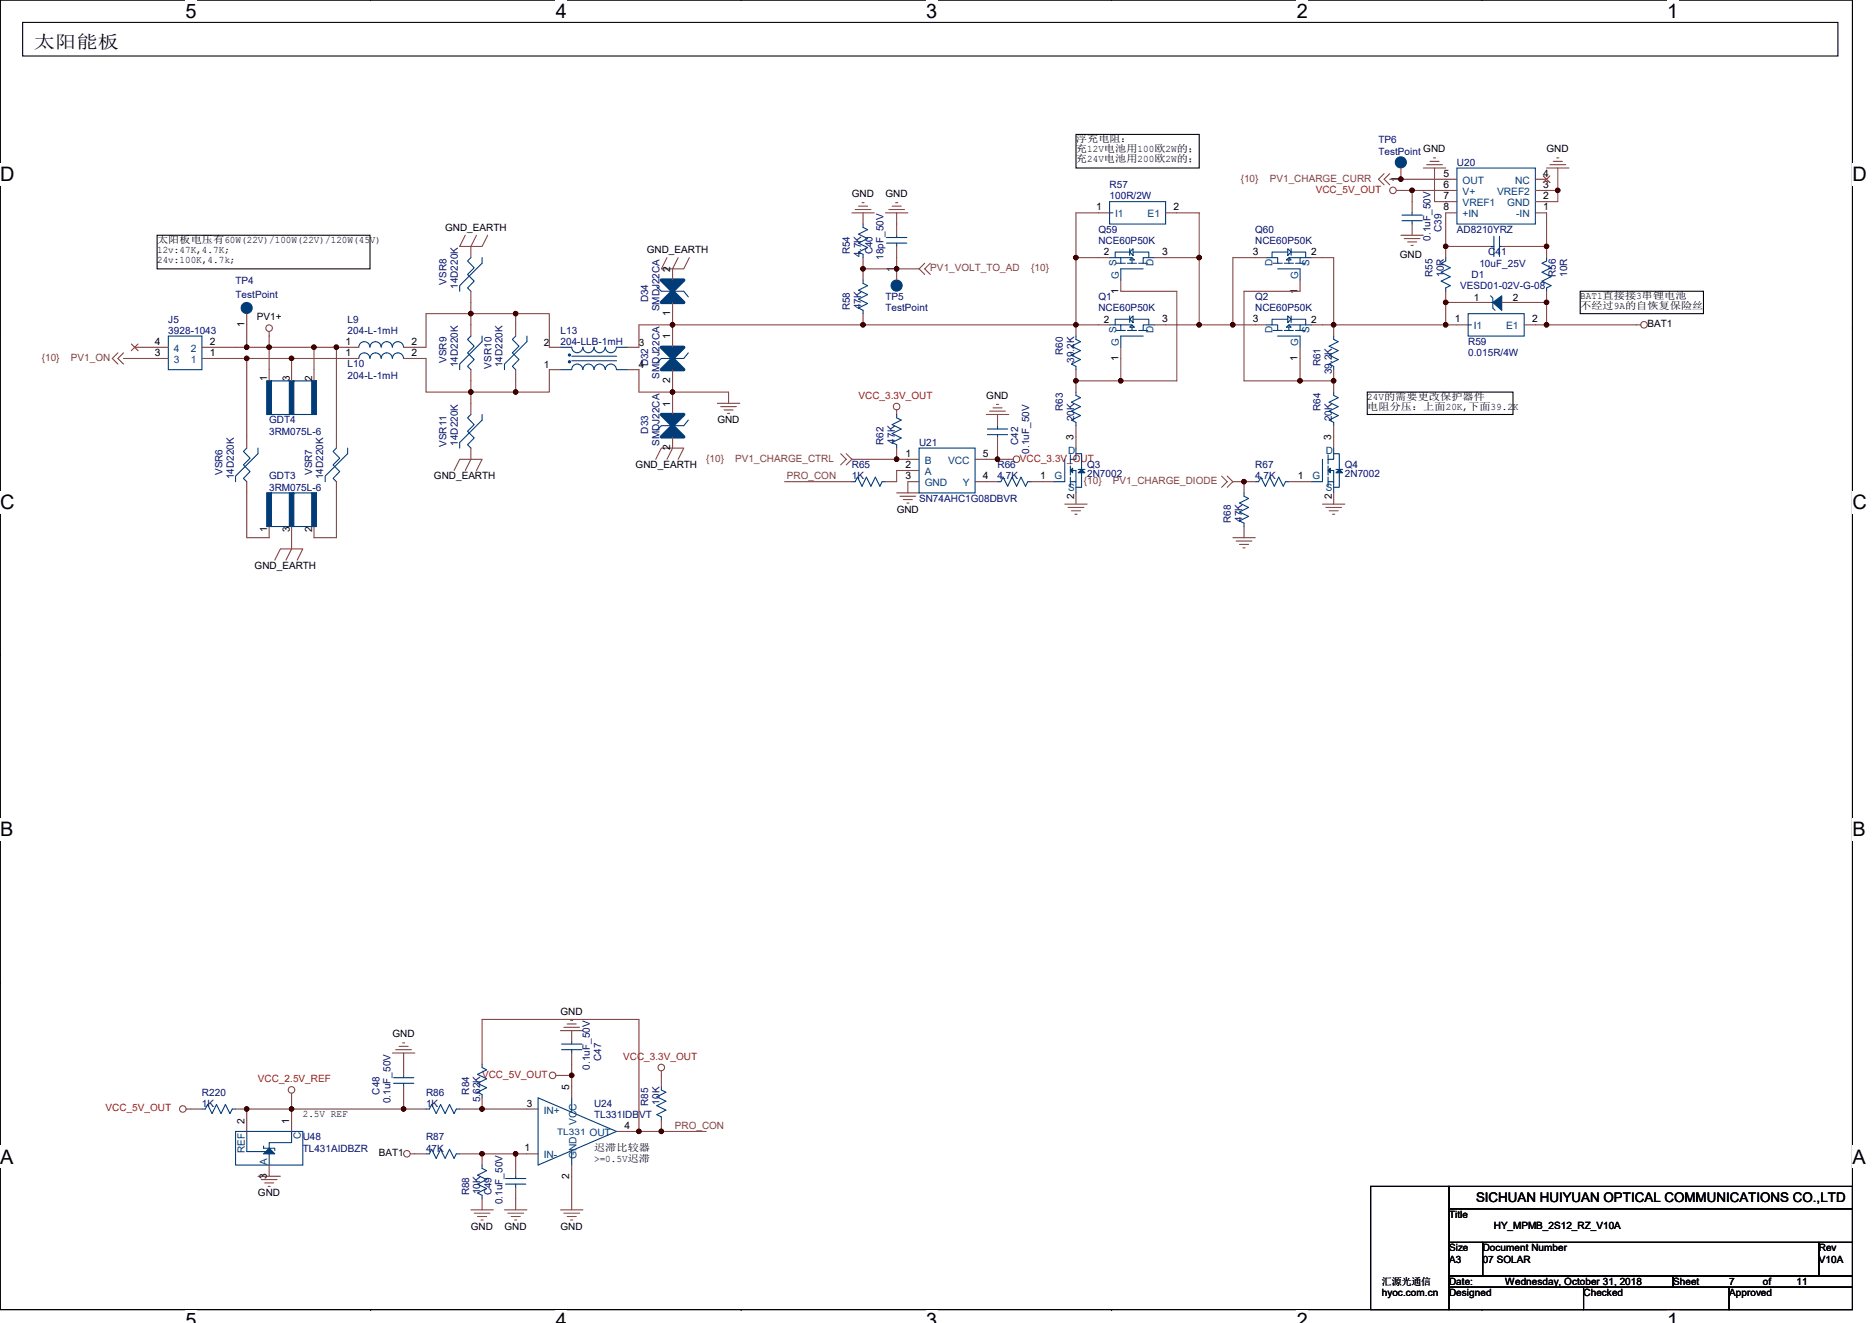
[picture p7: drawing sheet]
<svg xmlns="http://www.w3.org/2000/svg" width="297mm" height="210mm" viewBox="0 0 297 210" stroke-linecap="round" stroke-linejoin="round" font-family="sans-serif">
<path d="M0 0h293.9v207.9h-293.9z" fill="none" stroke="#000" stroke-width=".17"/>
<g fill="#fff">
<path d="M29.4 0h1.8v3.5h-1.8z"/>
<path d="M29.4 207.9h1.8v2h-1.8z"/>
</g>
<path d="M58.8 0h.1M58.8 207.9h.1" fill="none" stroke="#000" stroke-width=".17"/>
<g fill="#fff">
<path d="M88.2 0h1.8v3.5h-1.8z"/>
<path d="M88.2 207.9h1.8v2h-1.8z"/>
</g>
<path d="M117.6 0h.1M117.6 207.9h.1" fill="none" stroke="#000" stroke-width=".17"/>
<g fill="#fff">
<path d="M147 0h1.7v3.5h-1.7z"/>
<path d="M147 207.9h1.7v2h-1.7z"/>
</g>
<path d="M176.4 0h.1M176.4 207.9h.1" fill="none" stroke="#000" stroke-width=".17"/>
<g fill="#fff">
<path d="M205.8 0h1.7v3.5h-1.7z"/>
<path d="M205.8 207.9h1.7v2h-1.7z"/>
</g>
<path d="M235.2 0h.1M235.2 207.9h.1" fill="none" stroke="#000" stroke-width=".17"/>
<g fill="#fff">
<path d="M264.5 0h1.8v3.5h-1.8z"/>
<path d="M264.5 207.9h1.8v2h-1.8z"/>
<path d="M0 26h2.3v3.5h-2.3z"/>
<path d="M293.9 26h2.3v3.5h-2.3z"/>
<path d="M0 77.9h2.3v3.5h-2.3z"/>
<path d="M293.9 77.9h2.3v3.5h-2.3z"/>
</g>
<path d="M0 52h.1M293.9 52h.1" fill="none" stroke="#000" stroke-width=".17"/>
<g fill="#fff">
<path d="M0 129.9h2.1v3.5h-2.1z"/>
<path d="M293.9 129.9h2.1v3.5h-2.1z"/>
</g>
<path d="M0 103.9h.1M293.9 103.9h.1" fill="none" stroke="#000" stroke-width=".17"/>
<g fill="#fff">
<path d="M0 181.9h2.2v3.5h-2.2z"/>
<path d="M293.9 181.9h2.2v3.5h-2.2z"/>
</g>
<g fill="none" stroke="#000" stroke-width=".17">
<path d="M3.6 3.6h288v5.3h-288zM24.9 37.3h33.8v5.4h-33.8zM170.7 21.3h19.6v5.4h-19.6zM250.7 46.2h19.6v3.6h-19.6zM217 62.2h23.1v3.6h-23.1zM0 155.9h.1M293.9 155.9h.1M229.9 188.3h64v3.6h-64zM229.9 191.9h64v5.3h-64zM229.9 197.2h5.4v5.3h-5.4zM235.3 197.2h53.3v5.3h-53.3zM288.6 197.2h5.3v5.3h-5.3z"/>
<path d="M229.9 202.5h35.6v1.8h-35.6zM265.5 202.5h28.4v1.8h-28.4z"/>
</g>
<g fill="none" stroke="#804040" stroke-width=".17">
<path d="M73.8 37.3l-.9 1.8h3.6l.9-1.8M75.6 37.3l-.9 1.8M135.2 33.8h3.5M135.7 33.3h2.5M136.2 32.7h1.5M136.8 32.2h.3M140.5 33.8h3.6M141 33.3h2.5M141.6 32.7h1.4M142.1 32.2h.3M219.6 27.6l-.9 .8 .9 .9M220.5 27.6l-.9 .8 .9 .9"/>
<path d="M221.6 30.2h.7M222.3 37.3h3.5M222.8 37.9h2.5M223.3 38.4h1.5M223.9 38.9h.3M225.8 26.7h3.6M226.4 26.1h2.5M226.9 25.6h1.4M227.5 25.1h.3M245.4 26.7h3.6M245.9 26.1h2.5M246.5 25.6h1.4"/>
<path d="M247 25.1h.4M18.7 56l-.9 .9 .9 .9M19.6 56l-.9 .9 .9 .9M42.7 52.6v.7M105.8 40.9l-.9 1.8h3.6l.9-1.8M107.6 40.9l-.9 1.8M146.7 41.8l-.9 .9 .9 .9M147.6 41.8l-.9 .9 .9 .9M259.6 51.6h.7M72 74.7l.9-1.8h3.6l-.9 1.8M74.7 72.9l-.9 1.8M104.1 72.9l.8-1.8h3.6l-.9 1.8"/>
<path d="M106.7 71.1l-.9 1.8M113.8 64h3.6M114.4 64.5h2.5M114.9 65.1h1.4M115.4 65.6h.4M133.4 72l.9 .9-.9 .9M134.3 72l.9 .9-.9 .9M142.3 78.2h3.5M142.3 65.1v.7M142.8 78.8h2.5M143.3 79.3h1.5M143.9 79.8h.3"/>
<path d="M156.5 65.8h3.6M157 65.3h2.5M157.6 64.7h1.4M158.1 64.2h.4M160.1 72.9h.7M193.8 75.6l.9 .9-.9 .8M194.7 75.6l.9 .9-.9 .8M43.6 88.9l.9-1.8h3.5l-.8 1.8M46.3 87.1l-.9 1.8M168.9 80h3.6M169.5 80.5h2.5M170 81.1h1.4"/>
<path d="M170.6 81.6h.3M195.6 85.3h3.6M196.1 85.9h2.5M196.7 86.4h1.4M197.2 87h.4M209.8 80h3.6M210.4 80.5h2.5M210.9 81.1h1.4M211.5 81.6h.3M29.5 176h.8M46.3 173.5v.7M62.3 167.1h3.5"/>
<path d="M62.8 166.6h2.5M63.3 166.1h1.5M63.9 165.5h.3M88.2 170.7h.7M88.9 163.6h3.6M89.5 163h2.5M90 162.5h1.4M90.5 162h.4M104.9 170v.7M40.9 186.7h3.6M41.5 187.2h2.5M42 187.7h1.4"/>
<path d="M42.5 188.3h.4M65.1 183.1h.7M74.7 192h3.6M75.2 192.6h2.5M75.8 193.1h1.4M76.3 193.6h.4M80 192h3.6M80.6 192.6h2.5M81.1 193.1h1.4M81.7 193.6h.3M88.9 192h3.6M89.5 192.6h2.5"/>
<path d="M90 193.1h1.4M90.5 193.6h.4"/>
<circle cx="221" cy="30.2" r=".52"/>
<circle cx="42.7" cy="52.1" r=".52"/>
<circle cx="260.9" cy="51.6" r=".52"/>
<circle cx="142.3" cy="64.5" r=".52"/>
<circle cx="161.3" cy="72.9" r=".52"/>
<circle cx="29" cy="176" r=".52"/>
<circle cx="46.3" cy="173" r=".52"/>
<circle cx="87.7" cy="170.7" r=".52"/>
<circle cx="104.9" cy="169.4" r=".52"/>
<circle cx="64.6" cy="183.1" r=".52"/>
</g>
<path d="M217.9 188.6h11.7v10.7h-11.7z" fill="#fff"/>
<path d="M217.5 188.3h12.4v19.6h-12.4zM229.9 188.3h64v3.6h-64zM229.9 191.9h64v5.3h-64zM229.9 197.2h5.4v5.3h-5.4zM235.3 197.2h53.3v5.3h-53.3zM288.6 197.2h5.3v5.3h-5.3zM229.9 204.3h21.4v3.6h-21.4zM229.9 202.5h35.6v1.8h-35.6zM251.3 204.3h23.1v3.6h-23.1zM265.5 202.5h28.4v1.8h-28.4zM274.4 204.3h19.5v3.6h-19.5z" fill="none" stroke="#000" stroke-width=".17"/>
<path d="M217.9 188.6h11.7v10.7h-11.7z" fill="#fff"/>
<path d="M217.5 188.3h12.4v19.6h-12.4zM229.9 188.3h64v3.6h-64zM229.9 191.9h64v5.3h-64zM229.9 197.2h5.4v5.3h-5.4zM235.3 197.2h53.3v5.3h-53.3zM288.6 197.2h5.3v5.3h-5.3zM229.9 204.3h21.4v3.6h-21.4zM229.9 202.5h35.6v1.8h-35.6zM251.3 204.3h23.1v3.6h-23.1zM265.5 202.5h28.4v1.8h-28.4zM274.4 204.3h19.5v3.6h-19.5z" fill="none" stroke="#000" stroke-width=".17"/>
<path d="M217.9 188.6h11.7v10.7h-11.7z" fill="#fff"/>
<path d="M217.5 188.3h12.4v19.6h-12.4zM229.9 204.3h21.4v3.6h-21.4zM251.3 204.3h23.1v3.6h-23.1zM274.4 204.3h19.5v3.6h-19.5z" fill="none" stroke="#000" stroke-width=".17"/>
<g fill="none" stroke="#003c77" stroke-width=".17">
<path d="M136.9 35.6v.5l.8 .3-1.5 .8 1.5 .7-1.5 .7 1.5 .7-1.5 .7 .7 .4v.5M140.7 38.6h3.2M140.7 37.7h3.2M142.3 37.3v.4M142.3 38.6v.5M176.1 33.8h.5M176.1 32h8.9v3.6h-8.9zM179.3 39.5v1M204.3 39.5l.6 .5-.6 .5zM204.9 39.5v1M222.5 35h3.2M222.5 34.1h3.2"/>
<path d="M224.1 33.8v.3M224.1 35v.6M231.2 26.7h12.4v8.9h-12.4zM236.5 39.1h.5M237 37.5v3.2M237.9 39.1h.4M237.9 37.5v3.2M26.7 53.3h5.3v5.4h-5.3zM56.9 55.1a.88 .88 0 0 1 .9-.9 .88 .88 0 0 1 .9 .9 .89 .89 0 0 1 .9-.9 .89 .89 0 0 1 .9 .9M56.9 56.9a.88 .88 0 0 1 .9-.9 .88 .88 0 0 1 .9 .9 .89 .89 0 0 1 .9-.9 .89 .89 0 0 1 .9 .9M60.5 55.1a.88 .88 0 0 1 .9-.9 .88 .88 0 0 1 .8 .9M60.5 56.9a.88 .88 0 0 1 .9-.9 .88 .88 0 0 1 .8 .9"/>
<path d="M62.3 55.1a.88 .88 0 0 1 .8-.9 .88 .88 0 0 1 .9 .9M62.3 56.9a.88 .88 0 0 1 .8-.9 .88 .88 0 0 1 .9 .9M74.7 40.9l-.5 .5 1 1.1-1 1.1 1 1-1 1.1 .5 .5M74.7 53.3l-.5 .6 1 1-1 1.1 1 1.1-1 1 .5 .6M76.5 40.9v.9l-3.6 3.5v.9M76.5 53.3v.9l-3.6 3.6v.9M81.8 53.3l-.5 .6 1.1 1-1.1 1.1 1.1 1.1-1.1 1 .5 .6M83.6 53.3v.9l-3.6 3.6v.9M90.7 57.3h7.1M90.7 56.5h7.1M92.5 55.1a.88 .88 0 0 1-.9 .9 .88 .88 0 0 1-.9-.9h-1.8M92.5 58.7a.88 .88 0 0 0-.9-.9 .88 .88 0 0 0-.9 .9h-1.8"/>
<path d="M92.5 55.1a.88 .88 0 0 0 .9 .9 .88 .88 0 0 0 .9-.9M92.5 58.7a.88 .88 0 0 1 .9-.9 .88 .88 0 0 1 .9 .9M94.3 58.7a.89 .89 0 0 1 .9-.9 .89 .89 0 0 1 .9 .9 .89 .89 0 0 1 .9-.9 .89 .89 0 0 1 .8 .9h1.8M94.3 55.1a.89 .89 0 0 0 .9 .9 .89 .89 0 0 0 .9-.9 .89 .89 0 0 0 .8 .9 .89 .89 0 0 0 .9-.9h1.8M104.2 45.5l.7 .7h3.6l.7 .9M104.9 55.1h.1M104.9 58.7h.1M104.9 48h.1M104.9 44.4h.1M106.7 46.2l1.8 1.8M108.5 55.1l-1.8 1.8M109.2 56l-.7 .9h-3.6l-.7 .7"/>
<path d="M136.9 44.4v.6l.8 .3-1.5 .8 1.5 .7-1.5 .7 1.5 .7-1.5 .7 .7 .4v.5M170.7 53.3v.6l.7 .3-1.4 .7 1.4 .7-1.4 .8 1.4 .7-1.4 .7 .7 .3v.6M176.1 40.9h1.7v.9M176.1 51.6h1.7v.9M177.1 41.8h1.5M177.1 52.5h1.5M177.8 40.9h1.8M177.8 51.6h1.8M178.9 41.8h1.4M178.9 52.5h1.4M179.3 40h-2.4v.9M179.3 40l.5-.5v1z"/>
<path d="M179.3 50.7h-2.4v.9M179.3 50.7l.5-.6v1.1zM179.3 50.1v1.1M179.3 51.9l.3-.3 .4 .3zM179.6 40.9l.4 .4h-.7zM179.6 41.3v.5M179.6 51.9v.6M179.8 40h2.5v.9M179.8 50.7h2.5v.9M180.7 41.8h1.4M180.7 52.5h1.4M181.4 42.7h-3.6v1.8"/>
<path d="M181.4 53.3h-3.6v1.8M183.2 40.9h-1.8v.9M183.2 51.6h-1.8v.9M201 51.6h1.7v.9M201 40.9h1.7v.9M202 52.5h1.5M202 41.8h1.5M202.7 53.3h3.6v1.8M202.7 42.7h3.6v1.8M203.8 52.5h1.4M203.8 41.8h1.4M204.3 50.7h-2.5v.9"/>
<path d="M204.3 40h-2.5v.9M204.3 50.1l.6 .6-.6 .5zM204.5 51.6h1.8M204.5 40.9h1.8M204.5 51.6l.4 .3h-.8zM204.5 40.9l.4 .4h-.8zM204.5 51.9v.6M204.5 41.3v.5M204.9 50.7h2.3v.9M204.9 50.1v1.1M204.9 40h2.3v.9M205.6 52.5h1.4"/>
<path d="M205.6 41.8h1.4M208.1 51.6h-1.8v.9M208.1 40.9h-1.8v.9M211.6 53.3v.6l.7 .3-1.4 .7 1.4 .7-1.4 .8 1.4 .7-1.4 .7 .7 .3v.6M229.4 40.9v.5l-.7 .4 1.4 .7-1.4 .7 1.4 .7-1.4 .7 1.4 .7-.7 .4v.5M233 51.6h.5M233 49.8h8.8v3.5h-8.8zM236.5 48h.4M236.5 46.9l.4 .4v1.6l.3 .4M245.4 40.9v.5l-.7 .4 1.4 .7-1.4 .7 1.4 .7-1.4 .7 1.4 .7-.7 .4v.5M39.2 71.1l-.6 .5 1.1 1.1-1.1 1.1 1.1 1-1.1 1.1 .6 .6M40.9 71.1v.9l-3.5 3.6v.9"/>
<path d="M42.4 60.5h7.8v5.3h-7.8zM42.4 78.2h7.8v5.4h-7.8zM53.4 71.1l-.6 .5 1.1 1.1-1.1 1.1 1.1 1-1.1 1.1 .6 .6M55.2 71.1v.9l-3.6 3.6v.9M74.7 65.8l-.5 .5 1 1.1-1 1.1 1 1-1 1.1 .5 .5M76.5 65.8v.9l-3.6 3.5v.9M104.9 65.8h.1M104.9 69.3h.1M108.5 65.8l-1.8 1.8M109.2 66.7l-.7 .9h-3.6l-.7 .7M135.2 76.5h.5l.4-.8 .7 1.5 .7-1.5 .7 1.5 .7-1.5 .7 1.5 .4-.7h.5M142.3 65.8v.5l.7 .4-1.4 .7 1.4 .7-1.4 .7 1.4 .7-1.4 .7 .7 .4v.5"/>
<path d="M145.8 71.1h8.9v7.1h-8.9zM156.7 68.1h3.2M156.7 69h3.2M158.3 76.5h.5l.4-.8 .7 1.5 .7-1.5 .7 1.5 .7-1.5 .7 1.5 .4-.7h.5M158.3 69v.3M158.3 67.6v.5M168.9 72.9v3.6h-1.7M169.8 72.2v1.4M169.8 74v1.4M169.8 75.7v1.5M169.8 76.5h.9v1.7M170.2 74.7h.5v1.8"/>
<path d="M170.7 62.2v.6l.7 .3-1.4 .7 1.4 .7-1.4 .8 1.4 .7-1.4 .7 .7 .3v.6M170.7 72h.9v2.5M170.7 71.1v1.8h-.9M171.1 74.5h1M171.6 75v2.3h-.9M197.4 78.2v.6l.7 .3-1.4 .7 1.4 .7-1.4 .8 1.4 .7-1.4 .7 .7 .3v.6M199.2 76.5h.5l.4-.8 .7 1.5 .7-1.5 .7 1.5 .7-1.5 .7 1.5 .4-.7h.5M209.8 72.9v3.6h-1.7M210.7 72.2v1.4M210.7 74v1.4M210.7 75.7v1.5M210.7 76.5h.9v1.7"/>
<path d="M211.1 74.7h.5v1.8M211.6 71.1v1.8h-.9M211.6 72h.9v2.5M211.6 62.2v.6l.7 .3-1.4 .7 1.4 .7-1.4 .8 1.4 .7-1.4 .7 .7 .3v.6M212 74.5h1M212.5 75v2.3h-.9M32 176h.6l.3-.7 .8 1.4 .7-1.4 .7 1.4 .7-1.4 .7 1.4 .3-.7h.6M37.4 179.6h10.6v5.3h-10.6zM39.2 179.6v3.2h3M46.3 179.6v1.8h-3.6v.8M62.4 171.9h3.3M62.4 171h3.3"/>
<path d="M64 170.7v.3M64 171.9v.6M67.6 176h.5l.4-.7 .7 1.4 .7-1.4 .7 1.4 .7-1.4 .7 1.4 .4-.7h.5M76.5 168.9v.5l.7 .4-1.4 .7 1.4 .7-1.4 .7 1.4 .7-1.4 .8 .7 .3v.5M85.4 174.2l12.4 5.4-12.4 5.3zM89.1 166.6h3.2M89.1 165.7h3.2M90.7 174.2v2.4M90.7 165.4v.3M90.7 166.6v.5M104.9 172.5v.5l.8 .4-1.5 .7 1.5 .7-1.5 .7 1.5 .7-1.5 .7 .7 .4v.5M41.8 181.9v.3h1.8v.4"/>
<path d="M42.7 183.1v1.8M67.6 183.1h.5l.4-.7 .7 1.5 .7-1.5 .7 1.5 .7-1.5 .7 1.5 .4-.8h.5M76.5 184.9v.5l.7 .4-1.4 .7 1.4 .7-1.4 .7 1.4 .7-1.4 .8 .7 .3v.5M80.2 187.9h3.2M80.2 187h3.2M81.8 186.7v.3M81.8 187.9v.6M90.7 182.6v2.3"/>
</g>
<g fill="none" stroke="#804040" stroke-width=".17">
<path d="M74.7 39.1v1.8M136.9 35.6h.1M136.9 33.8v1.8M142.3 33.8v3.5M142.3 39.1v3.6M176.1 33.8h-5.4v7.1M185 33.8h5.3v7.1M220.5 28.4h1.8M222.3 26.7v1.7M222.3 30.2h1.8M224.1 30.2h7.1M224.1 30.2v3.6"/>
<path d="M224.1 35.6v1.7M227.6 26.7v5.3h3.6M229.4 39.1h7.1M229.4 39.1v1.8M231.2 28.4h-8.9M231.2 33.8h-1.8v5.3M238.3 39.1h7.1M243.6 33.8h1.8v5.3M243.6 28.4h1.8M245.4 39.1v1.8M247.2 30.2v1.8h-3.6M247.2 30.2h-3.6"/>
<path d="M247.2 26.7v3.5M21.4 55.1h5.3M26.7 56.9h-7.1M32 56.9h7.2M32 55.1h7.2M39.2 49.8v5.3M39.2 56.9v14.2M39.2 56.9h7.1M39.2 55.1h3.5M42.7 55.1v5.4M42.7 53.3v1.8M42.7 55.1h7.1"/>
<path d="M53.4 55.1h3.5M53.4 55.1h-3.6v5.4M53.4 55.1v16M56.9 56.9h-10.6v3.6M64 56.9h3.6v5.3h7.1M74.7 46.2v3.6M74.7 49.8h-7.1v5.3h-3.6M74.7 58.7v3.5M74.7 49.8v3.5M74.7 49.8h7.1v3.5M81.8 49.8h5.4v5.3h1.7M81.8 58.7v3.5"/>
<path d="M88.9 58.7h-1.7v3.5h-5.4M99.6 58.7h1.8v3.5h5.3M106.7 51.6v3.5M106.7 58.7v3.5M106.7 51.6h-5.3v3.5h-1.8M106.7 48v3.6M106.7 42.7v1.7M106.7 51.6h30.2M136.9 40.9v1.8M136.9 42.7v1.8M136.9 49.8v1.8M136.9 51.6h33.8"/>
<path d="M136.9 42.7h5.4M136.9 40.9h.1M136.9 49.8h.1M136.9 44.4h.1M142.3 42.7h3.5M142.3 42.7v1.7M170.7 58.7v1.8M170.7 51.6h5.4M170.7 58.7h.1M170.7 53.3h.1M170.7 51.6v1.7M170.7 40.9v10.7"/>
<path d="M176.1 40.9h-5.4M177.8 44.4v1.8h8.9v14.3h-8.9M177.8 55.1v5.4M183.2 40.9h7.1M183.2 51.6h7.1M190.3 51.6h5.3M190.3 40.9v10.7M195.6 51.6h5.4M201 40.9h-5.4v10.7M206.3 55.1v5.4M206.3 44.4v1.8h-8.9v14.3h8.9M208.1 51.6h3.5"/>
<path d="M208.1 40.9h3.5v10.7M211.6 58.7h.1M211.6 53.3h.1M211.6 51.6v1.7M211.6 51.6h17.8M211.6 58.7v1.8M229.4 51.6h3.6M229.4 46.2v1.8M229.4 48h7.1M229.4 40.9h.1M229.4 46.2h.1M229.4 48v3.6"/>
<path d="M238.3 48h7.1v3.6M241.8 51.6h1.8M243.6 51.6h1.8M245.4 40.9h.1M245.4 46.2h.1M245.4 46.2v1.8M245.4 51.6h14.2M39.2 76.5v8.8h3.5v-1.7M53.4 76.5v8.8h-3.6v-1.7M74.7 71.1v1.8M74.7 62.2v3.6M74.7 62.2h7.1"/>
<path d="M106.7 62.2v3.6M106.7 69.3v1.8M106.7 62.2h8.9v1.8M124.5 76.5h10.7M135.2 76.5h.1M135.2 72.9h7.1M140.5 76.5h.1M142.3 71.1h.1M142.3 65.8h.1M142.3 72.9h3.5M142.3 71.1v1.8M145.8 74.7h-3.5v1.8h-1.8"/>
<path d="M145.8 76.5h-1.7v1.7M154.7 76.5h3.6M154.7 72.9h3.6M158.3 69.3v3.6M158.3 65.8v1.8M158.3 76.5h.1M158.3 72.9h1.8M163.6 76.5h.1M163.6 76.5h3.6M170.7 67.6v3.5M170.7 78.2v1.8M170.7 62.2h.1"/>
<path d="M170.7 67.6h.1M170.7 60.5v1.7M170.7 60.5h7.1M195.6 76.5h1.8M197.4 76.5h1.8M197.4 78.2h.1M197.4 76.5v1.7M199.2 76.5h.1M204.5 76.5h.1M204.5 76.5h3.6M206.3 60.5h5.3M211.6 78.2v1.8"/>
<path d="M211.6 62.2h.1M211.6 67.6h.1M211.6 60.5v1.7M211.6 67.6v3.5M46.3 83.6v3.5M197.4 83.6h.1M197.4 83.6v1.7M30.3 176h1.7M32 176h.1M37.4 176h1.8M37.4 176h.1M39.2 176v3.6"/>
<path d="M39.2 176h7.1M46.3 176h17.7M46.3 176v3.6M46.3 174.2v1.8M64 167.1v3.6M64 172.5v3.5M64 176h3.6M67.6 176h.1M72.9 176h.1M72.9 176h3.6M76.5 168.9v-7.1h24.9v17.8M76.5 174.2v1.8"/>
<path d="M76.5 174.2h.1M76.5 168.9h.1M85.4 176h-8.9M88.9 170.7h1.8M90.7 170.7v3.5M90.7 163.6v1.8M90.7 167.1v3.6M97.8 179.6h3.6M101.4 179.6h3.5M104.9 177.8h.1M104.9 172.5h.1M104.9 177.8v1.8"/>
<path d="M104.9 170.7v1.8M104.9 179.6h7.2M42.7 184.9v1.8M65.8 183.1h1.8M67.6 183.1h.1M72.9 183.1h.1M72.9 183.1h3.6M76.5 190.2v1.8M76.5 183.1h5.3M76.5 190.2h.1M76.5 184.9h.1M76.5 183.1v1.8"/>
<path d="M81.8 183.1v3.6M81.8 183.1h3.6M81.8 188.5v3.5M90.7 184.9v7.1"/>
</g>
<g fill="#003c77" stroke="#003c77" stroke-width=".17">
<path d="M42.4 60.5v5.3h.7v-5.3z" fill-rule="evenodd"/>
<path d="M45.9 60.5v5.3h.7v-5.3z" fill-rule="evenodd"/>
<path d="M49.5 60.5v5.3h.7v-5.3z" fill-rule="evenodd"/>
<path d="M170.2 74.3v.7l-.4-.3z" fill-rule="evenodd"/>
<path d="M171.1 75l.5-.5 .5 .5z" fill-rule="evenodd"/>
<path d="M41.8 183.1l.9-.9 .9 .9z" fill-rule="evenodd"/>
<path d="M236.9 48l1.4-1.1v2.4z" fill-rule="evenodd"/>
<path d="M42.4 78.2v5.4h.7v-5.4z" fill-rule="evenodd"/>
<path d="M45.9 78.2v5.4h.7v-5.4z" fill-rule="evenodd"/>
<path d="M49.5 78.2v5.4h.7v-5.4z" fill-rule="evenodd"/>
<path d="M211.1 74.3v.7l-.4-.3z" fill-rule="evenodd"/>
<path d="M212 75l.5-.5 .5 .5z" fill-rule="evenodd"/>
<circle cx="142.3" cy="45.3" r=".88"/>
<circle cx="90.4" cy="57.4" r=".17"/>
<circle cx="90.4" cy="56.3" r=".17"/>
<circle cx="222.3" cy="25.8" r=".88"/>
<circle cx="39.1" cy="48.9" r=".88"/>
</g>
<g fill="#003c77" stroke="#003c77" stroke-width=".53">
<path d="M104.9 55.1h3.6l-1.8 1.8z" fill-rule="evenodd"/>
<path d="M104.9 58.7l1.8-1.8 1.8 1.8z" fill-rule="evenodd"/>
<path d="M104.9 48l1.8-1.8 1.8 1.8z" fill-rule="evenodd"/>
<path d="M104.9 44.4h3.6l-1.8 1.8z" fill-rule="evenodd"/>
<path d="M104.9 65.8h3.6l-1.8 1.8z" fill-rule="evenodd"/>
<path d="M104.9 69.3l1.8-1.7 1.8 1.7z" fill-rule="evenodd"/>
</g>
<path d="M244.9 27.9l1.1 1.1M245.9 27.9l-1 1.1M20.8 54.6l1.1 1.1M21.9 54.6l-1.1 1.1" fill="none" stroke="#804000" stroke-width=".16"/>
<g fill="#400000" stroke="#400000" stroke-width=".17">
<circle cx="170.7" cy="40.9" r=".35"/>
<circle cx="190.3" cy="40.9" r=".35"/>
<circle cx="170.7" cy="51.5" r=".35"/>
<circle cx="136.9" cy="51.5" r=".35"/>
<circle cx="190.3" cy="51.5" r=".35"/>
<circle cx="229.4" cy="51.5" r=".35"/>
<circle cx="211.6" cy="51.5" r=".35"/>
<circle cx="170.7" cy="60.4" r=".35"/>
<circle cx="64" cy="176" r=".35"/>
<circle cx="46.3" cy="176" r=".35"/>
<circle cx="76.5" cy="176" r=".35"/>
<circle cx="104.9" cy="179.6" r=".35"/>
<circle cx="76.5" cy="183.1" r=".35"/>
<circle cx="136.9" cy="42.7" r=".35"/>
<circle cx="142.3" cy="42.7" r=".35"/>
<circle cx="158.3" cy="72.9" r=".35"/>
<circle cx="142.3" cy="72.9" r=".35"/>
<circle cx="197.4" cy="76.4" r=".35"/>
<circle cx="211.6" cy="60.4" r=".35"/>
<circle cx="245.4" cy="39.1" r=".35"/>
<circle cx="229.4" cy="39.1" r=".35"/>
<circle cx="245.4" cy="48" r=".35"/>
<circle cx="229.4" cy="48" r=".35"/>
<circle cx="245.4" cy="51.5" r=".35"/>
<circle cx="81.8" cy="183.1" r=".35"/>
<circle cx="247.2" cy="30.2" r=".35"/>
<circle cx="224.1" cy="30.2" r=".35"/>
<circle cx="222.3" cy="28.4" r=".35"/>
<circle cx="39.1" cy="176" r=".35"/>
<circle cx="90.7" cy="170.7" r=".35"/>
<circle cx="101.4" cy="179.6" r=".35"/>
<circle cx="177.8" cy="60.4" r=".35"/>
<circle cx="195.6" cy="51.5" r=".35"/>
<circle cx="206.3" cy="60.4" r=".35"/>
<circle cx="53.4" cy="55.1" r=".35"/>
<circle cx="39.1" cy="56.9" r=".35"/>
<circle cx="81.8" cy="62.2" r=".35"/>
<circle cx="81.8" cy="49.8" r=".35"/>
<circle cx="74.7" cy="49.8" r=".35"/>
<circle cx="74.7" cy="62.2" r=".35"/>
<circle cx="106.7" cy="51.5" r=".35"/>
<circle cx="42.7" cy="55.1" r=".35"/>
<circle cx="49.8" cy="55.1" r=".35"/>
<circle cx="106.7" cy="62.2" r=".35"/>
<circle cx="46.3" cy="56.9" r=".35"/>
<circle cx="39.1" cy="55.1" r=".35"/>
</g>
<g font-size="3.2">
<text x="29.4" y="2.8">5</text>
<text x="88.2" y="2.8">4</text>
<text x="147" y="2.8">3</text>
<text x="205.8" y="2.8">2</text>
<text x="264.5" y="2.8">1</text>
<text x="0" y="28.8">D</text>
<text x="293.9" y="28.8">D</text>
<text x="0" y="80.8">C</text>
<text x="293.9" y="80.8">C</text>
<text x="0" y="132.7">B</text>
<text x="293.9" y="132.7">B</text>
<text x="0" y="184.7">A</text>
<text x="293.9" y="184.7">A</text>
<text x="29.4" y="210.7">5</text>
<text x="88.2" y="210.7">4</text>
<text x="147" y="210.7">3</text>
<text x="205.8" y="210.7">2</text>
<text x="264.5" y="210.7">1</text>
</g>
<text font-size="2.8" x="5.4" y="7.6">太阳能板</text>
<text font-size="2.1" x="234.2" y="190.7">SICHUAN HUIYUAN OPTICAL COMMUNICATIONS CO.,LTD</text>
<g font-size="1.6">
<text x="170.7" y="22.6">浮充电阻：</text>
<text x="170.7" y="24.2">充12V电池用100欧2W的；</text>
<text x="170.7" y="25.8">充24V电池用200欧2W的；</text>
<text x="221.9" y="28.8" transform="rotate(-90 221.9 28.8)">1</text>
<text x="229" y="28.1">5</text>
<text x="229" y="29.8">6</text>
<text x="244.9" y="28.1">4</text>
<text x="244.9" y="29.8">3</text>
<text x="245.4" y="24.2">GND</text>
<text x="135.2" y="31.3">GND</text>
<text x="140.5" y="31.3">GND</text>
<text x="173.9" y="33.4">1</text>
<text x="186.2" y="33.4">2</text>
<text x="229" y="31.6">7</text>
<text x="229" y="33.4">8</text>
<text x="244.9" y="31.6">2</text>
<text x="244.9" y="33.4">1</text>
<text x="24.9" y="38.6">太阳板电压有60W(22V)/100W(22V)/120W(45V)</text>
<text x="24.9" y="40.2">12v:47K,4.7K;</text>
<text x="24.9" y="41.8">24v:100K,4.7k;</text>
<text x="70.6" y="36.6">GND_EARTH</text>
<text x="102.6" y="40.2">GND_EARTH</text>
<text x="175.2" y="40.5">2</text>
<text x="184.4" y="40.5">3</text>
<text x="198.8" y="40.5">3</text>
<text x="208.1" y="40.5">2</text>
<text x="222.1" y="40.9">GND</text>
<text x="106.3" y="43.2" transform="rotate(-90 106.3 43.2)">2</text>
<text x="141.9" y="43.2" transform="rotate(-90 141.9 43.2)">1</text>
<text x="177.5" y="46.6" transform="rotate(-90 177.5 46.6)">1</text>
<text x="205.9" y="46.6" transform="rotate(-90 205.9 46.6)">1</text>
<text x="233.8" y="47.8">1</text>
<text x="240.1" y="47.8">2</text>
<text x="250.7" y="47.5">BAT1直接接3串锂电池</text>
<text x="38.8" y="51.9" transform="rotate(-90 38.8 51.9)">1</text>
<text x="40.8" y="50.8">PV1+</text>
<text x="106.3" y="53.9" transform="rotate(-90 106.3 53.9)">1</text>
<text x="106.3" y="50.2" transform="rotate(-90 106.3 50.2)">1</text>
<text x="175.2" y="51.2">2</text>
<text x="184.4" y="51.2">3</text>
<text x="198.8" y="51.2">3</text>
<text x="208.1" y="51.2">2</text>
<text x="230.8" y="51.2">1</text>
<text x="243.1" y="51.2">2</text>
<text x="250.7" y="49.1">不经过9A的自恢复保险丝</text>
<text x="261.4" y="51.9">BAT1</text>
<text x="24.6" y="56.5">3</text>
<text x="24.6" y="54.7">4</text>
<text x="33.3" y="56.5">1</text>
<text x="33.3" y="54.7">2</text>
<text x="54.8" y="54.7">1</text>
<text x="54.8" y="56.5">1</text>
<text x="65.3" y="54.7">2</text>
<text x="65.3" y="56.5">2</text>
<text x="86.3" y="58.5">1</text>
<text x="86.3" y="54.9">2</text>
<text x="101.4" y="54.9">3</text>
<text x="101.4" y="58.5">4</text>
<text x="177.5" y="57.3" transform="rotate(-90 177.5 57.3)">1</text>
<text x="205.9" y="57.3" transform="rotate(-90 205.9 57.3)">1</text>
<text x="42.4" y="60.5" transform="rotate(-90 42.4 60.5)">1</text>
<text x="46" y="60.5" transform="rotate(-90 46 60.5)">3</text>
<text x="49.5" y="60.5" transform="rotate(-90 49.5 60.5)">2</text>
<text x="106.3" y="64.5" transform="rotate(-90 106.3 64.5)">1</text>
<text x="106.3" y="60.8" transform="rotate(-90 106.3 60.8)">2</text>
<text x="156.5" y="63.3">GND</text>
<text x="217" y="63.5">24V的需要更改保护器件</text>
<text x="217" y="65.1">电阻分压：上面20K,下面39.2K</text>
<text x="106.3" y="71.5" transform="rotate(-90 106.3 71.5)">2</text>
<text x="113.8" y="67.2">GND</text>
<text x="170.3" y="69.9" transform="rotate(-90 170.3 69.9)">3</text>
<text x="211.2" y="69.9" transform="rotate(-90 211.2 69.9)">3</text>
<text x="68.9" y="76.1">GND_EARTH</text>
<text x="100.9" y="74.3">GND_EARTH</text>
<text x="143.7" y="72.5">1</text>
<text x="143.7" y="74.3">2</text>
<text x="143.7" y="76.1">3</text>
<text x="156" y="72.5">5</text>
<text x="156" y="76.1">4</text>
<text x="165" y="76.1">1</text>
<text x="205.9" y="76.1">1</text>
<text x="142.3" y="81.4">GND</text>
<text x="170.4" y="79.1" transform="rotate(-90 170.4 79.1)">2</text>
<text x="211.3" y="79.1" transform="rotate(-90 211.3 79.1)">2</text>
<text x="42.4" y="84.5" transform="rotate(-90 42.4 84.5)">1</text>
<text x="46" y="84.5" transform="rotate(-90 46 84.5)">3</text>
<text x="49.5" y="84.5" transform="rotate(-90 49.5 84.5)">2</text>
<text x="40.4" y="90.3">GND_EARTH</text>
<text x="88.9" y="161.1">GND</text>
<text x="62.3" y="164.6">GND</text>
<text x="90.3" y="173" transform="rotate(-90 90.3 173)">5</text>
<text x="38.8" y="178.3" transform="rotate(-90 38.8 178.3)">2</text>
<text x="45.9" y="178.3" transform="rotate(-90 45.9 178.3)">1</text>
<text x="48" y="177.3">2.5V REF</text>
<text x="83.6" y="175.7">3</text>
<text x="99.1" y="179.2">4</text>
<text x="60.1" y="183.5">BAT1</text>
<text x="83.2" y="182.8">1</text>
<text x="94.3" y="184.4">&gt;=0.5V迟滞</text>
<text x="94.3" y="182.6">迟滞比较器</text>
<text x="40.9" y="189.9">GND</text>
<text x="42.3" y="187.1" transform="rotate(-90 42.3 187.1)">3</text>
<text x="90.3" y="187.1" transform="rotate(-90 90.3 187.1)">2</text>
<text x="74.7" y="195.2">GND</text>
<text x="80" y="195.2">GND</text>
<text x="88.9" y="195.2">GND</text>
<text x="229.9" y="193.3">Title</text>
<text x="237" y="195.1">HY_MPMB_2S12_RZ_V10A</text>
<text x="219.3" y="203.9">汇源光通信</text>
<text x="229.9" y="200.4">A3</text>
<text x="229.9" y="198.6">Size</text>
<text x="229.9" y="203.9">Date:</text>
<text x="235.3" y="200.4">07 SOLAR</text>
<text x="235.3" y="198.6">Document Number</text>
<text x="238.8" y="203.9">Wednesday, October 31, 2018</text>
<text x="265.5" y="203.9">Sheet</text>
<text x="274.4" y="203.9">7</text>
<text x="279.7" y="203.9">of</text>
<text x="285" y="203.9">11</text>
<text x="288.6" y="198.6">Rev</text>
<text x="288.6" y="200.4">V10A</text>
<text x="219.3" y="205.7">hyoc.com.cn</text>
<text x="229.9" y="205.7">Designed</text>
<text x="251.3" y="205.7">Checked</text>
<text x="274.4" y="205.7">Approved</text>
</g>
<g font-size="1.6" fill="#000080">
<text x="218.7" y="22.8">TP6</text>
<text x="176.1" y="29.9">R57</text>
<text x="218.7" y="24.5">TestPoint GND</text>
<text x="231.2" y="26.3">U20</text>
<text x="176.1" y="31.6">100R/2W</text>
<text x="134.9" y="40.4" transform="rotate(-90 134.9 40.4)">R54</text>
<text x="136.6" y="40.7" transform="rotate(-90 136.6 40.7)">4.7K</text>
<text x="138.4" y="40.4" transform="rotate(-90 138.4 40.4)">C40</text>
<text x="140.2" y="41.3" transform="rotate(-90 140.2 41.3)">18pF_50V</text>
<text x="174.3" y="37">Q59</text>
<text x="174.3" y="38.8">NCE60P50K</text>
<text x="199.2" y="37">Q60</text>
<text x="199.2" y="38.8">NCE60P50K</text>
<text x="227" y="38.2" transform="rotate(-90 227 38.2)">0.1uF_50V</text>
<text x="228.7" y="36.8" transform="rotate(-90 228.7 36.8)">C39</text>
<text x="231.2" y="37">AD8210YRZ</text>
<text x="236.2" y="40.5">C41</text>
<text x="37.4" y="45.1">TP4</text>
<text x="37.4" y="47.3">TestPoint</text>
<text x="70.9" y="45.2" transform="rotate(-90 70.9 45.2)">VSR8</text>
<text x="72.6" y="45.9" transform="rotate(-90 72.6 45.9)">14D220K</text>
<text x="140.5" y="47.6">TP5</text>
<text x="174.3" y="47.6">Q1</text>
<text x="199.2" y="47.6">Q2</text>
<text x="227.3" y="43.9" transform="rotate(-90 227.3 43.9)">R55</text>
<text x="229.1" y="43.9" transform="rotate(-90 229.1 43.9)">10R</text>
<text x="231.7" y="45.9">VESD01-02V-G-08</text>
<text x="233.5" y="44.1">D1</text>
<text x="234.7" y="42.3">10uF_25V</text>
<text x="246.9" y="43.9" transform="rotate(-90 246.9 43.9)">R56</text>
<text x="248.7" y="43.9" transform="rotate(-90 248.7 43.9)">10R</text>
<text x="26.7" y="51.2">J5</text>
<text x="26.7" y="53">3928-1043</text>
<text x="55.2" y="51.2">L9</text>
<text x="55.2" y="53">204-L-1mH</text>
<text x="88.9" y="53">L13</text>
<text x="102.9" y="48" transform="rotate(-90 102.9 48)">D34</text>
<text x="104.6" y="49.4" transform="rotate(-90 104.6 49.4)">SMDJ22CA</text>
<text x="134.9" y="49.3" transform="rotate(-90 134.9 49.3)">R58</text>
<text x="136.6" y="49.1" transform="rotate(-90 136.6 49.1)">47K</text>
<text x="140.5" y="49.4">TestPoint</text>
<text x="174.3" y="49.4">NCE60P50K</text>
<text x="199.2" y="49.4">NCE60P50K</text>
<text x="55.2" y="58.3">L10</text>
<text x="70.9" y="57.6" transform="rotate(-90 70.9 57.6)">VSR9</text>
<text x="72.6" y="58.3" transform="rotate(-90 72.6 58.3)">14D220K</text>
<text x="78" y="58.5" transform="rotate(-90 78 58.5)">VSR10</text>
<text x="79.8" y="58.3" transform="rotate(-90 79.8 58.3)">14D220K</text>
<text x="88.9" y="54.8">204-LLB-1mH</text>
<text x="102.9" y="58.1" transform="rotate(-90 102.9 58.1)">D32</text>
<text x="168.7" y="56.4" transform="rotate(-90 168.7 56.4)">R60</text>
<text x="170.4" y="57.6" transform="rotate(-90 170.4 57.6)">39.2K</text>
<text x="209.5" y="58.1" transform="rotate(-90 209.5 58.1)">R61</text>
<text x="211.3" y="59.4" transform="rotate(-90 211.3 59.4)">39.2K</text>
<text x="233" y="54.8">R59</text>
<text x="233" y="56.5">0.015R/4W</text>
<text x="55.2" y="60.1">204-L-1mH</text>
<text x="104.6" y="60.1" transform="rotate(-90 104.6 60.1)">SMDJ22CA</text>
<text x="168.7" y="65.3" transform="rotate(-90 168.7 65.3)">R63</text>
<text x="209.5" y="65.3" transform="rotate(-90 209.5 65.3)">R64</text>
<text x="42.7" y="67.2">GDT4</text>
<text x="42.7" y="69">3RM075L-6</text>
<text x="70.9" y="71" transform="rotate(-90 70.9 71)">VSR11</text>
<text x="72.6" y="70.8" transform="rotate(-90 72.6 70.8)">14D220K</text>
<text x="102.9" y="68.8" transform="rotate(-90 102.9 68.8)">D33</text>
<text x="104.6" y="70.8" transform="rotate(-90 104.6 70.8)">SMDJ22CA</text>
<text x="140.2" y="70.6" transform="rotate(-90 140.2 70.6)">R62</text>
<text x="142" y="70.4" transform="rotate(-90 142 70.4)">47K</text>
<text x="145.8" y="70.8">U21</text>
<text x="161.5" y="70.6" transform="rotate(-90 161.5 70.6)">C42</text>
<text x="170.4" y="66.8" transform="rotate(-90 170.4 66.8)">20K</text>
<text x="211.3" y="66.8" transform="rotate(-90 211.3 66.8)">20K</text>
<text x="35.3" y="75.4" transform="rotate(-90 35.3 75.4)">VSR6</text>
<text x="37.1" y="76.1" transform="rotate(-90 37.1 76.1)">14D220K</text>
<text x="42.7" y="76.1">GDT3</text>
<text x="42.7" y="77.9">3RM075L-6</text>
<text x="49.5" y="75.4" transform="rotate(-90 49.5 75.4)">VSR7</text>
<text x="51.3" y="76.1" transform="rotate(-90 51.3 76.1)">14D220K</text>
<text x="135.2" y="74.3">R65</text>
<text x="135.2" y="76.1">1K</text>
<text x="158.3" y="74.3">R66</text>
<text x="158.3" y="76.1">4.7K</text>
<text x="163.3" y="72" transform="rotate(-90 163.3 72)">0.1uF_50V</text>
<text x="172.5" y="74.3">Q3</text>
<text x="172.5" y="75.7">2N7002</text>
<text x="199.2" y="74.3">R67</text>
<text x="199.2" y="76.1">4.7K</text>
<text x="213.4" y="74.3">Q4</text>
<text x="213.4" y="75.7">2N7002</text>
<text x="145.8" y="79.7">SN74AHC1G08DBVR</text>
<text x="195.3" y="83" transform="rotate(-90 195.3 83)">R68</text>
<text x="197.1" y="82.8" transform="rotate(-90 197.1 82.8)">47K</text>
<text x="32" y="173.9">R220</text>
<text x="60.2" y="173.7" transform="rotate(-90 60.2 173.7)">C48</text>
<text x="67.6" y="173.9">R86</text>
<text x="74.4" y="173.7" transform="rotate(-90 74.4 173.7)">R84</text>
<text x="93.6" y="169.8" transform="rotate(-90 93.6 169.8)">0.1uF_50V</text>
<text x="95.4" y="168.4" transform="rotate(-90 95.4 168.4)">C47</text>
<text x="32" y="175.7">1K</text>
<text x="62" y="175.1" transform="rotate(-90 62 175.1)">0.1uF_50V</text>
<text x="67.6" y="175.7">1K</text>
<text x="76.2" y="175" transform="rotate(-90 76.2 175)">5.62K</text>
<text x="94.3" y="175.7">U24</text>
<text x="94.3" y="177.4">TL331IDBVT</text>
<text x="102.9" y="175.5" transform="rotate(-90 102.9 175.5)">R85</text>
<text x="104.6" y="175.3" transform="rotate(-90 104.6 175.3)">10K</text>
<text x="48" y="181">U48</text>
<text x="48" y="182.8">TL431AIDBZR</text>
<text x="67.6" y="181">R87</text>
<text x="67.6" y="182.8">47K</text>
<text x="74.4" y="189.7" transform="rotate(-90 74.4 189.7)">R88</text>
<text x="76.2" y="189.5" transform="rotate(-90 76.2 189.5)">10K</text>
<text x="78" y="189.7" transform="rotate(-90 78 189.7)">C49</text>
<text x="79.8" y="191.1" transform="rotate(-90 79.8 191.1)">0.1uF_50V</text>
</g>
<g font-size="1.6" fill="#804040">
<text x="196.9" y="28.8">{10}</text>
<text x="201.5" y="28.8">PV1_CHARGE_CURR</text>
<text x="147.6" y="43">PV1_VOLT_TO_AD</text>
<text x="163.6" y="43">{10}</text>
<text x="6.6" y="57.3">{10}</text>
<text x="11.2" y="57.3">PV1_ON</text>
<text x="112.1" y="73.3">{10}</text>
<text x="116.7" y="73.3">PV1_CHARGE_CTRL</text>
<text x="124.9" y="76">PRO_CON</text>
<text x="172" y="76.8">{10}</text>
<text x="176.6" y="76.8">PV1_CHARGE_DIODE</text>
<text x="107.1" y="179.1">PRO_CON</text>
</g>
<g font-size="1.6" fill="#004080">
<text x="232.1" y="29.2">OUT</text>
<text x="240.4" y="29.2">NC</text>
<text x="176.9" y="34.5">I1</text>
<text x="182.1" y="34.5">E1</text>
<text x="232.1" y="30.9">V+</text>
<text x="232.1" y="32.7">VREF1</text>
<text x="232.1" y="34.5">+IN</text>
<text x="237.6" y="30.9">VREF2</text>
<text x="239.2" y="32.7">GND</text>
<text x="240.6" y="34.5">-IN</text>
<text x="177.5" y="44.3" transform="rotate(-90 177.5 44.3)">G S</text>
<text x="183" y="42.1" transform="rotate(-90 183 42.1)">D</text>
<text x="201.9" y="42.1" transform="rotate(-90 201.9 42.1)">D</text>
<text x="206" y="44.3" transform="rotate(-90 206 44.3)">G</text>
<text x="207.8" y="42.1" transform="rotate(-90 207.8 42.1)">S</text>
<text x="183" y="52.8" transform="rotate(-90 183 52.8)">D</text>
<text x="201.9" y="52.8" transform="rotate(-90 201.9 52.8)">D</text>
<text x="207.8" y="52.8" transform="rotate(-90 207.8 52.8)">S</text>
<text x="233.8" y="52.3">I1</text>
<text x="239" y="52.3">E1</text>
<text x="27.6" y="57.6">3</text>
<text x="27.6" y="55.8">4</text>
<text x="30.3" y="57.6">1</text>
<text x="30.3" y="55.8">2</text>
<text x="177.5" y="54.9" transform="rotate(-90 177.5 54.9)">G S</text>
<text x="206" y="54.9" transform="rotate(-90 206 54.9)">G</text>
<text x="146.7" y="73.6">B</text>
<text x="146.7" y="75.4">A</text>
<text x="146.7" y="77.2">GND</text>
<text x="150.4" y="73.6">VCC</text>
<text x="152.8" y="77.2">Y</text>
<text x="167.3" y="76.1">G</text>
<text x="169.5" y="77.9">S</text>
<text x="169.5" y="72">D</text>
<text x="208.2" y="76.1">G</text>
<text x="210.4" y="77.9">S</text>
<text x="210.4" y="72">D</text>
<text x="86.3" y="176.7">IN+</text>
<text x="91.5" y="178.6" transform="rotate(-90 91.5 178.6)">VCC</text>
<text x="38.9" y="183" transform="rotate(-90 38.9 183)">REF</text>
<text x="42.4" y="184.9" transform="rotate(-90 42.4 184.9)">A</text>
<text x="47.7" y="180.8" transform="rotate(-90 47.7 180.8)">C</text>
<text x="86.3" y="183.9">IN-</text>
<text x="91.5" y="184" transform="rotate(-90 91.5 184)">GND</text>
</g>
<g font-size="1.6" fill="#f00">
<text x="208.8" y="30.6">VCC_5V_OUT</text>
<text x="136.2" y="63.3">VCC_3.3V_OUT</text>
<text x="161.8" y="73.3">VCC_3.3V_OUT</text>
<text x="40.9" y="171.7">VCC_2.5V_REF</text>
<text x="76.5" y="171">VCC_5V_OUT</text>
<text x="98.9" y="168.2">VCC_3.3V_OUT</text>
<text x="16.8" y="176.4">VCC_5V_OUT</text>
</g>
<text font-size="1.4" fill="#003c77" x="88.4" y="180.1">TL331 OUT</text>
</svg>
